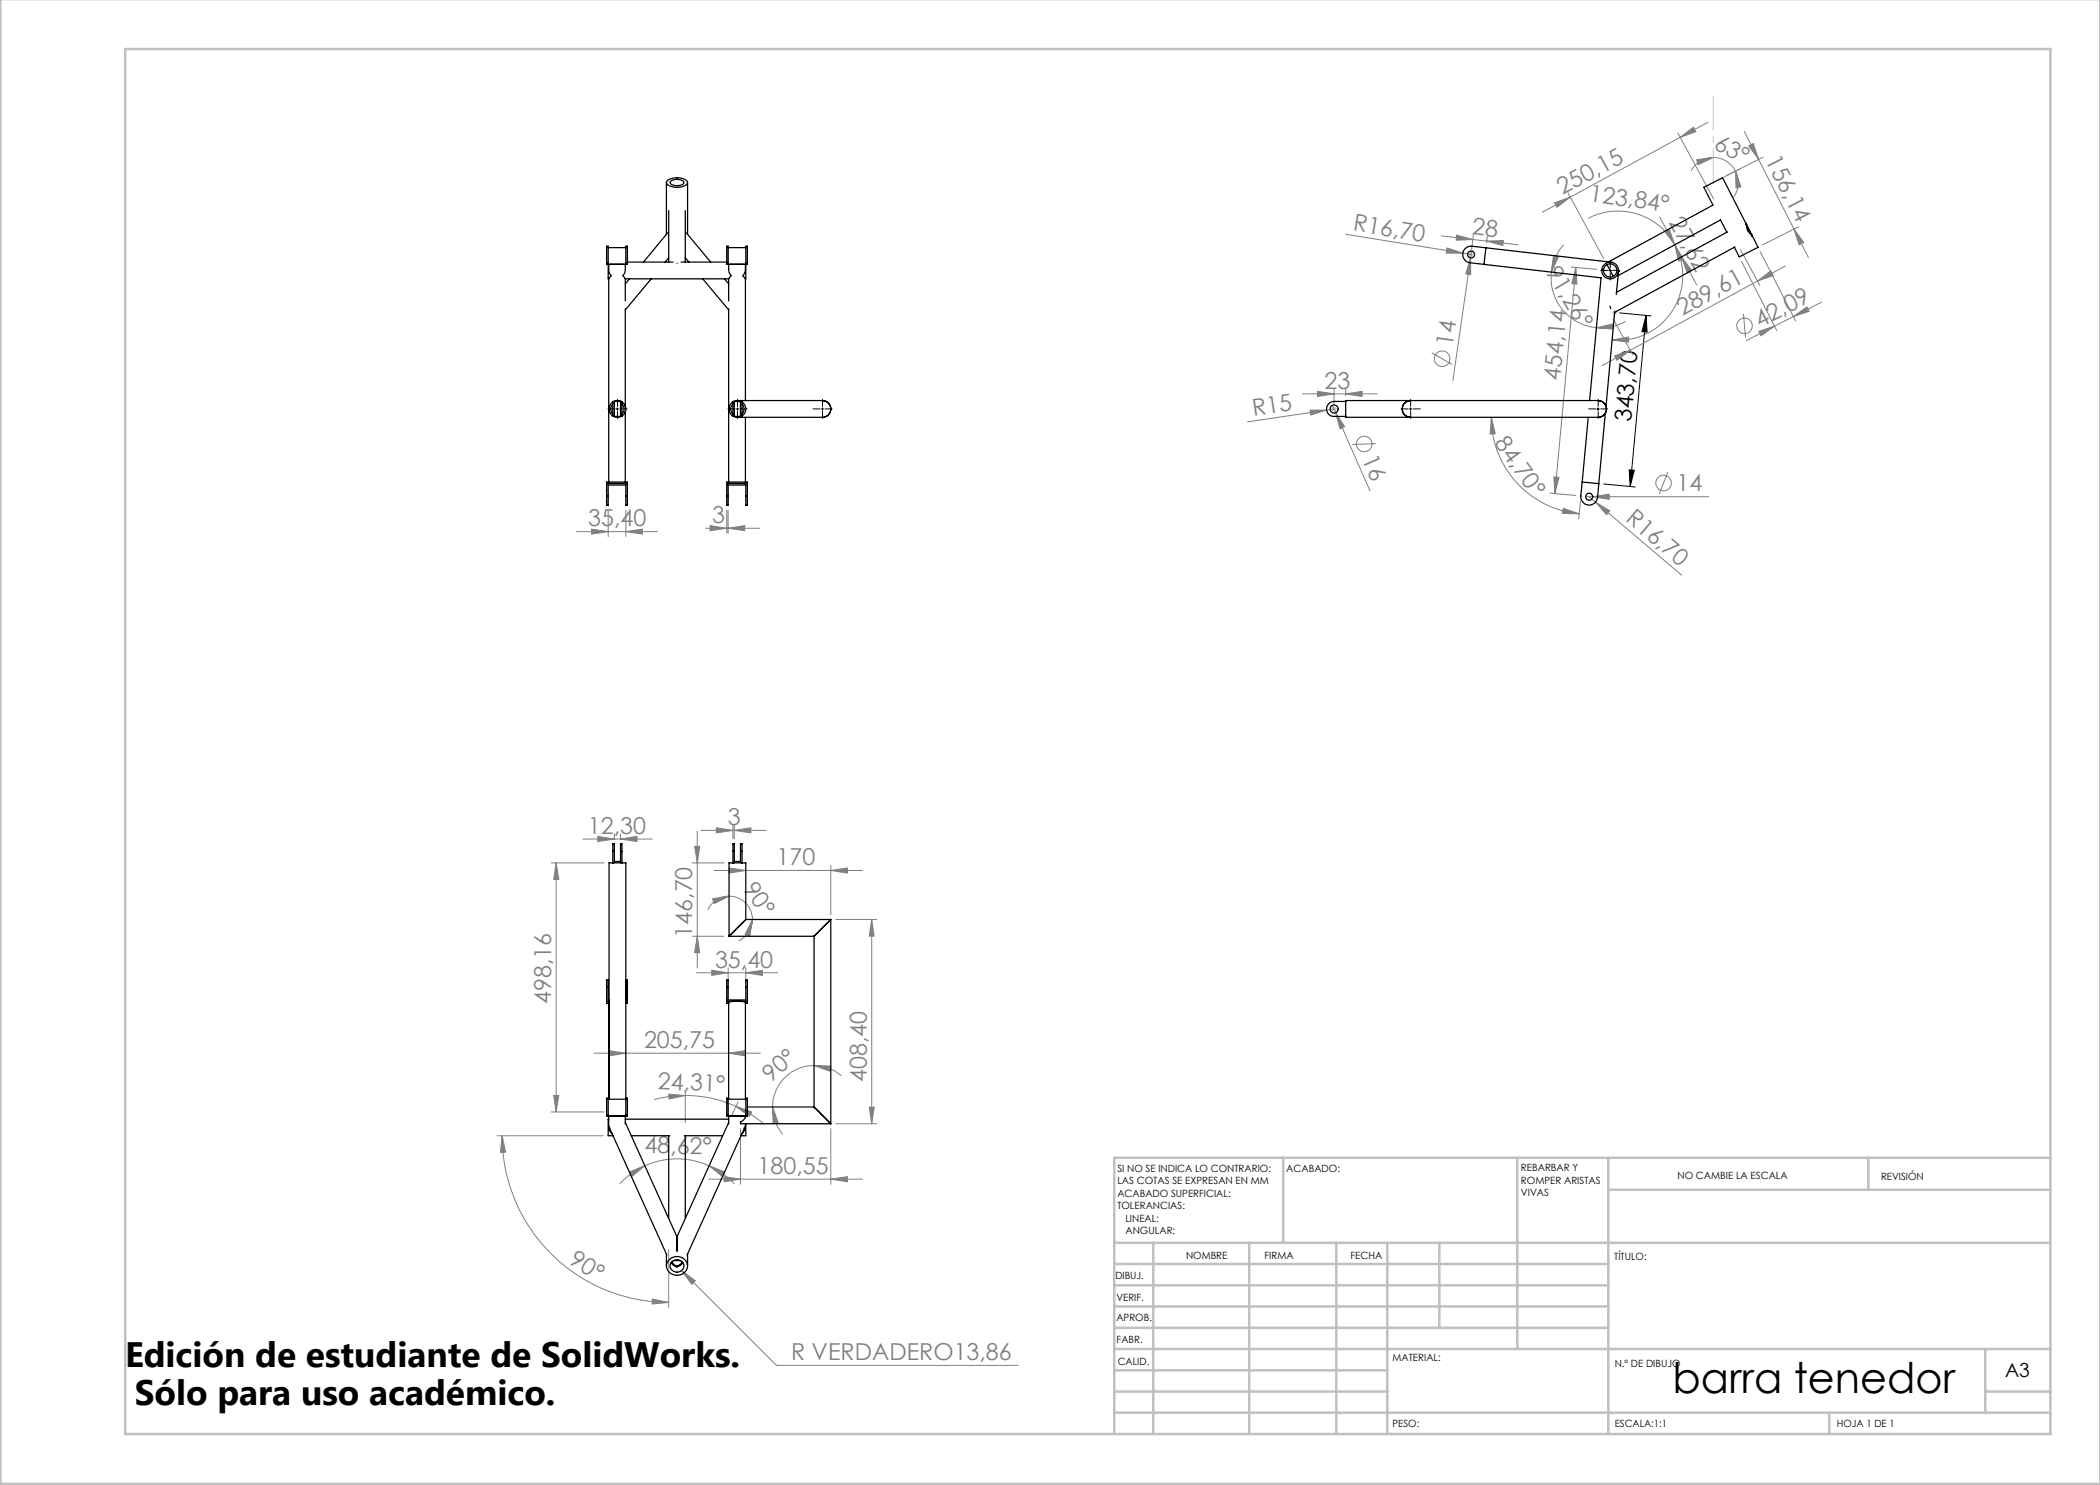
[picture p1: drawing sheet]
<svg xmlns="http://www.w3.org/2000/svg" width="420mm" height="297mm" viewBox="0 0 420 297" stroke-linecap="round" stroke-linejoin="round" font-family="sans-serif">
<g fill="none" stroke="#808080" stroke-width=".2">
<path d="M313.6 38.6l7.1 13.1M314 39.4l-5.5 3M335.6 26.6l7.1 13.2M336 27.5l2.7-2.1 .5 .9zM339.3 32l3.4-.5-3.1 1.4zM341.6 24.4l-27.6 15M342.7 31.5a5 5 0 0 1 4.4 2.8M342.7 31.5a5 5 0 0 0-4.5 2.7M347.1 34.3l1.1 3.1-1 .2zM347.1 34.3a5 5 0 0 1-.4 5.1M348.8 26.2l2.9 5.7M349.7 29.2l1-.5 1 3.2z"/>
<path d="M351.7 31.9l10 19.6M352.6 31.4l-7.8 4M269.1 46.8l23.5 3.8M288.3 47.2l6.3 .7M289.4 49.6l3.2 1h-3.4zM291.3 47l3.3 .9-3.4 .1zM292.6 50.6l1.6 .3M294.1 51.6v3.3l-.9-.1zM294.1 51.6l-3.5 24.5M294.3 50.2l-.2 1.4M294.6 47.9l2.8 .3M294.7 46.9l-.4 3"/>
<path d="M297.4 48.2l6.2 .8M297.4 48.2l3.3-.1-.1 1zM297.5 47.2l-.2 1.4M310.3 54.4a10 10 0 0 0 9 11.1M310.7 51.1l1 .3-1.4 3zM310.9 40.6l3.1-1.2-2.6 2zM312.7 49a10.4 10.4 0 0 0-2.4 5.4M314.2 53.4l5.2 .5M315.2 53.5l-4.2 45.2M315.2 53.5l.2 3.3-1-.1zM317.7 43.7a12.9 12.9 0 0 1 17.3 5.3M331.9 43.4l3.1 5.6"/>
<path d="M333 46.3l.8-.5 1.2 3.2zM335 49l1.3 2.4M335 49l1.7 2.9-1 .3zM335 49a12.9 12.9 0 0 1-12.6 19M336.3 51.4l2 2.6-.9 .5zM336.3 51.4l3 5.6M348.1 49.9l3.9 7.2M348.3 52.3l7.1 13.8M351.5 56.2l2.7-2 .4 .9zM352.1 50.4l7 13.8M357.1 53.2l-36.6 19.9M358.8 45.8l2 2.7-1 .5z"/>
<path d="M359.7 45.4l-7.2 3.6M260.5 78.8h15M263.5 78.3l3.3 .5-3.3 .5zM266.8 77.8v3M269.1 78.8l3.3-.5v1zM269.1 77.8v1.3M286.3 70.6l4.2 2.4M319.3 65.5l3.2-.7 .1 1zM322.4 68l3.3-.6v1zM322.6 63.8l3.9 7.1M322.9 71.2l3.1-1.1-2.6 2zM325.2 64.3a10.2 10.2 0 0 1-5.9 1.2"/>
<path d="M348.7 62.8l.4 4.8M351.8 66.3l3.1-1.1-2.7 2zM354.9 65.2l-5.7 2.9M358.7 63.3l-3.8 1.9M358.7 63.3l2.7-1.9 .4 .9zM364.3 60.4l-5.6 2.9M262 82h3.3l-3.2 1zM265.3 82l-15.8 2.4M266.5 81.1l.6 1.4M266.8 81.8l-1.5 .2M267.1 82.5l1.8 2.8-.9 .5zM267.1 82.5l6.9 15.7"/>
<path d="M275.2 88.7l-4.8 .2M298.3 83.5l.7 3.2-1 .1zM298.3 83.5a19.4 19.4 0 0 0 17.5 19.3M310 98.6l5.2 .5M310.8 95.4l1 .1-.8 3.2zM317.1 99.3h24.6M317.8 99.3l1.3 1.1M318.5 99.3l3.3-.5v1.1zM333.6 94.4l-1.8 4.4M115.3 106.3h16.2M118.3 105.8l3.3 .5-3.3 .5zM121.6 102v5.3"/>
<path d="M125.2 106.3l3.3-.5v1zM125.2 102v5.3M141.1 105.7h10.9M142 105.1l3.3 .6-3.3 .4zM145.3 102v4.6M145.6 105.7l3.3-.6v1zM145.6 102v4.6M312.7 101.7l3.1 1.1-3.3-.1zM316.1 100.2l-.4 3.5M319.1 100.4l2.8 1.8-.6 .7zM319.1 100.4l17.2 14.6M110.2 172.6h10.6"/>
<path d="M111.2 172.6l.6 3.3h-1.1zM111.2 172.6v49.8M116.5 167.8h14M119.6 167.3l3.3 .5-3.3 .5zM122.9 166.8v1M124.1 167.8l3.3-.5v1zM124.1 166.8v1M138.4 172.6h6.4M138.9 169.3h1l-.4 3.3zM139.5 166.2v27.4M140.2 166.1h13M142.5 179.7l3.3-.5-3 1.5z"/>
<path d="M142.8 174.1h29.7M143.3 165.6l3.3 .5-3.3 .5zM145.8 179.2a4.6 4.6 0 0 1 4.7 4.7M145.8 179.2a4.5 4.5 0 0 0-4.2 2.8M145.8 173.6l3.4 .5-3.4 .5zM146.6 165.1v2.7M146.9 166.1l3.3-.5v1zM146.9 165.1v2.7M166.2 174.1l3.3-.5v1zM166.2 173.1v9.8M138.4 187.3h6.4M139.3 194.6h16.2"/>
<path d="M139.5 187.3l.4 3.2h-1zM142.3 194.1l3.3 .5-3.3 .5zM145.6 193.6v2.9M149.2 194.6l3.3-.5v1zM149.2 193.6v2.9M150.5 183.9l-.5 3.3-1-.3zM150.5 183.9a4.7 4.7 0 0 1-2.8 4.3M167.1 183.9h8.2M174.3 183.9v40.9M174.3 183.9l.5 3.3h-1zM110.7 219.1h1.1l-.6 3.3zM118.8 210.6h33.3"/>
<path d="M121.8 210.1l3.4 .5-3.4 .6zM133.7 218.8l3.4 .3-3.3 .7zM137.1 219.1a24.2 24.2 0 0 1 10.1 2.2M137.1 219.1a21.2 21.2 0 0 0-6.3 .8M137.1 218.1v6.4M145.7 210.6l3.3-.5v1.1zM162.8 213.1l3.4 .1-.3 1zM162.8 213.1a8.3 8.3 0 0 0-8.3 8.3M162.8 213.1a8.3 8.3 0 0 1 5.5 2.1M99.4 227.2h21.2M100.4 227.2l.7 3.2-1 .1zM100.4 227.2a33.3 33.3 0 0 0 33.3 33.3"/>
<path d="M110.2 222.4h10.6M125.9 234.4l3.1-1.3-2.6 2.2zM129 233.1a15.6 15.6 0 0 1 12.8 0M129 233.1l-.5 .3a14.6 14.6 0 0 0-4.5 3.4M141.7 235.8h30.8M141.8 233.1l3.1 1.3-.5 .9zM141.8 233.1a16.2 16.2 0 0 1 5.1 3.7M144.8 235.3l3.3 .5-3.3 .6zM147.2 221.3l3.2 1.1-.5 .9zM147.2 221.3a24.3 24.3 0 0 1 5.3 3.3M147.6 220.4l-1.3 2.8M148.1 225.7v11.2"/>
<path d="M154.5 221.4l1.1 3.1-1 .3zM154.5 221.4a8.3 8.3 0 0 0 2.1 5.5M166.2 235.8l3.3-.5v1.1zM166.2 225.7v11.2M167.1 224.8h8.2M173.8 221.4h1l-.5 3.4zM130.5 259.8l3.2 .7-3.3 .3zM133.7 249.9v11.6M136.4 254.2l2.7 1.9-.7 .8zM136.4 254.2l18.9 18.9h48.4"/>
<circle cx="288.4" cy="71.7" r="1.56"/>
<circle cx="348.9" cy="65.2" r="1.55"/>
<circle cx="272.8" cy="88.8" r="1.55"/>
<circle cx="332.7" cy="96.6" r="1.56"/>
</g>
<g fill="none" stroke="#000" stroke-width=".2">
<path d="M321.8 54.1h.5M322.1 53.9v.5M323.9 62.6l6.3 .6M329.2 63.1l.2 3.3-1-.1zM329.2 63.1l-3.2 34.2M123.2 81.8h.5M123.5 81.6v.5M147.2 81.8h.5M147.5 81.6v.5M164.3 81.8h.4M164.5 81.6v.5M281.9 81.8h.5"/>
<path d="M282.1 81.6v.5M319.4 81.8h.5M319.6 81.6v.5M320.7 96.8l6.3 .6M325.8 94h1l-.8 3.3z"/>
</g>
<path d="M293.7 50.9h1M293.9 50.5l.7 .8M294.2 50.4v1M294.6 50.5l-.7 .8M322.4 62.5h1M322.6 62.1l.7 .8M322.9 62v1M323.3 62.1l-.7 .8M266.3 81.8h1M266.5 81.5l.7 .7M266.8 81.3v1M267.2 81.5l-.7 .7" fill="none" stroke="#c0c0c0" stroke-width=".2"/>
<g fill="none" stroke="#000" stroke-width=".2" stroke-dasharray="15.2 1.3 1.3 1.3">
<path d="M321.6 54.1h-1.5M322.1 53.6v-1.4M322.1 54.6v1.4M322.6 54.1h1.4M123 81.8h-1.4M123.5 81.3v-1.4M123.5 82.3v1.4M124 81.8h1.4M147 81.8h-1.4M147.5 81.3v-1.4M147.5 82.3v1.4M148 81.8h1.4"/>
<path d="M164 81.8h-1.4M164.5 81.3v-1.4M164.5 82.3v1.4M165 81.8h1.4M281.6 81.8h-1.4M282.1 81.3v-1.4M282.1 82.3v1.4M282.6 81.8h1.5M319.1 81.8h-1.4M319.6 81.3v-1.4M319.6 82.3v1.4M320.1 81.8h1.5"/>
</g>
<path d="M342.7 36.5v-17.3" fill="none" stroke="#c0c0c0" stroke-width=".2" stroke-dasharray="15.2 1.3 1.3 1.3" stroke-dashoffset="8.5"/>
<g fill="none" stroke="#c0c0c0" stroke-width=".5">
<path d="M.1 -.1v296.9h419.9M25 9.8h385.1v277h-385.1zM256.6 231.6v17M303.5 231.6v38.2M321.7 231.6v55.2M321.7 237.9h88.4M373.7 231.6v6.3M410.1 231.6h-187.3v55.2M222.8 248.6h187.3M222.8 257.1h98.9M222.8 252.8h98.9M230.6 248.6v38.2"/>
<path d="M249.8 248.6v38.2M267.3 248.6v38.2M277.5 248.6v38.2M287.9 248.6v17M222.8 265.6h98.9M222.8 261.3h98.9M222.8 278.3h54.7M222.8 274.1h54.7M222.8 269.8h187.3M397.1 278.3h13M397.1 269.8v12.7M222.8 282.5h187.3"/>
<path d="M365.9 282.5v4.3"/>
</g>
<path d="M329.2 63.1l.2 3.3-1-.1zM325.8 94h1l-.8 3.3z" fill="#000"/>
<g fill="#808080">
<path d="M289.4 49.6l3.2 1h-3.4z"/>
<path d="M262 82h3.3l-3.2 1z"/>
<path d="M294.1 51.6v3.3l-.9-.1z"/>
<path d="M267.1 82.5l1.8 2.8-.9 .5z"/>
<path d="M319.1 100.4l2.8 1.8-.6 .7z"/>
<path d="M318.5 99.3l3.3-.5v1.1z"/>
<path d="M347.1 34.3l1.1 3.1-1 .2zM339.3 32l3.4-.5-3.1 1.4z"/>
<path d="M263.5 78.3l3.3 .5-3.3 .5zM269.1 78.8l3.3-.5v1z"/>
<path d="M291.3 47l3.3 .9-3.4 .1zM297.4 48.2l3.3-.1-.1 1z"/>
<path d="M358.8 45.8l2 2.7-1 .5zM349.7 29.2l1-.5 1 3.2z"/>
<path d="M150.5 183.9l-.5 3.3-1-.3zM142.5 179.7l3.3-.5-3 1.5z"/>
<path d="M322.4 68l3.3-.6v1zM335 49l1.7 2.9-1 .3z"/>
<path d="M147.2 221.3l3.2 1.1-.5 .9zM133.7 218.8l3.4 .3-3.3 .7z"/>
<path d="M141.8 233.1l3.1 1.3-.5 .9zM125.9 234.4l3.1-1.3-2.6 2.2z"/>
<path d="M166.2 174.1l3.3-.5v1zM145.8 173.6l3.4 .5-3.4 .5zM146.9 166.1l3.3-.5v1zM143.3 165.6l3.3 .5-3.3 .5z"/>
<path d="M118.3 105.8l3.3 .5-3.3 .5zM125.2 106.3l3.3-.5v1zM142 105.1l3.3 .6-3.3 .4zM145.6 105.7l3.3-.6v1zM144.8 235.3l3.3 .5-3.3 .6zM166.2 235.8l3.3-.5v1.1zM121.8 210.1l3.4 .5-3.4 .6zM145.7 210.6l3.3-.5v1.1zM142.3 194.1l3.3 .5-3.3 .5zM149.2 194.6l3.3-.5v1zM119.6 167.3l3.3 .5-3.3 .5zM124.1 167.8l3.3-.5v1zM136.4 254.2l2 2.7 .7-.8z"/>
<path d="M358.7 63.3l2.7-1.9 .4 .9zM351.8 66.3l3.1-1.1-2.7 2z"/>
<path d="M322.9 71.2l3.1-1.1-2.6 2zM351.5 56.2l2.7-2 .4 .9z"/>
<path d="M336 27.5l2.7-2.1 .5 .9zM310.9 40.6l3.1-1.2-2.6 2z"/>
<path d="M162.8 213.1l3.4 .1-.3 1zM154.5 221.4l1.1 3.1-1 .3z"/>
<path d="M315.2 53.5l.2 3.3-1-.1zM310.8 95.4l1 .1-.8 3.2z"/>
<path d="M173.8 221.4h1l-.5 3.4zM174.3 183.9l.5 3.3h-1z"/>
<path d="M138.9 169.3h1l-.4 3.3zM139.5 187.3l.4 3.2h-1zM111.2 172.6l.6 3.3h-1.1zM110.7 219.1h1.1l-.6 3.3z"/>
<path d="M333 46.3l.8-.5 1.2 3.2zM336.3 51.4l2 2.6-.9 .5z"/>
<path d="M310.7 51.1l1 .3-1.4 3zM319.3 65.5l3.2-.7 .1 1z"/>
<path d="M298.3 83.5l.7 3.2-1 .1zM312.7 101.7l3.1 1.1-3.3-.1z"/>
<path d="M100.4 227.2l.7 3.2-1 .1zM130.5 259.8l3.2 .7-3.3 .3z"/>
</g>
<g fill="none" stroke="#000" stroke-width=".25">
<path d="M133.3 36.5v10.4M133.6 36a3.5 3.5 0 0 1 3.8 .3 .91 .91 0 0 1-.9 1l-1.6 .1a1.41 1.41 0 0 1-1.6-1zM134.2 36.2a2.06 2.06 0 0 1 2.6 .2 1.04 1.04 0 0 1-1.3 .7h-.4a.77 .77 0 0 1-1-.8zM137.5 36.5v10.4M121.3 52.6v-3.4h.3v3.4M121.3 52.6h.3M121.3 52.6v.3h4.2v-.3M121.6 52.9v2.9h.1M121.6 52.6v.2h3.6v-.2M121.6 49.5h3.6M121.7 52.9v1.3l.5 .9-.5 .7M121.7 55.8v40.6"/>
<path d="M125.1 52.9l-.1 1.5-.4 .7 .5 .7M125.1 55.8v4.4M125.1 55.8h20.6M125.2 52.6v-3.4h.3v3.4M125.2 52.6h.3M125.5 52.4h9.1M125.9 55.8l-.8 1M130.2 55.8l-5.1 6.2M133.5 46.6l-4.8 5.8M133.7 42.1v10.3M133.7 51.6l-.7 .8M135.4 52.6h.1"/>
<path d="M136.2 52.4h9.1M137.1 42.1v10.3M137.1 51.6l.7 .8M137.3 46.6l4.8 5.8M140.5 55.8l5.2 6.2M144.9 55.8l.8 1M145.3 52.6v-3.4h.3v3.4M145.3 52.6h.3M145.3 52.6v.3h4.2v-.3M145.6 52.6v.2h3.6v-.2M145.6 49.5h3.6M145.7 52.9v1.1l.2 .6a.65 .65 0 0 1-.2 1.1v.1"/>
<path d="M145.7 55.8v4.4M149.1 52.9l-.1 1.3-.4 .9 .5 .7M149.1 55.8v24.3M149.2 52.6v-3.4h.3v3.4M149.2 52.9l-.1 2.9M149.2 52.6h.3M296.8 52.9l23.4 2.7-2.3 24.5M297.2 49.6l-2.8-.4a1.67 1.67 0 0 0-1.8 1.5 1.67 1.67 0 0 0 1.4 1.9l2.8 .3M297.2 49.6l24.8 2.8M297.2 49.6l-.4 3.3M320.4 54h.1M321.4 52.9l1.3 2.4"/>
<path d="M322 52.4h.1M323.7 54.3h.1M323.7 54.3l-.4 4.6M345.4 46.5l-1.3-2.5-20.5 11.1M345.5 46.4l-22.2 12.1M346.9 49.5l.9 1.9 3.8-1.9-7.1-13.9-3.7 1.9 1.8 3.5-20.9 11.4M347 49.4l-24.1 13.1M349.1 44.6l.5 1.1 .9 1.6a3.7 3.7 0 0 1-1.4-2.7zM125.1 61.8v19.5M145.7 61.8v34.6M321.9 61.2l.3 .5M322.9 62.4l-1.7 18.8"/>
<path d="M121.3 99.2v1.8h.3v-1.8M121.3 99.2h.3M121.3 99.2v-2.8h4.2v2.8M121.6 99.2v-2.5h3.6v2.5M121.6 97h3.6M122.6 80.3h1.8v3h-1.8zM122.6 80.4a1.68 1.68 0 0 0 0 2.8M122.6 80.8a1.41 1.41 0 0 0 0 2M122.8 80.3l.7-.2 .7 .2M122.8 83.3l.5 .2 .9-.2M122.9 80.3v3M124.1 80.3v3"/>
<path d="M124.4 80.4a1.63 1.63 0 0 1 0 2.8M124.4 80.8a1.32 1.32 0 0 1 0 2M125.1 82.3v14.1M125.2 99.2v1.8h.3v-1.8M125.2 99.2h.3M145.3 99.2v1.8h.3v-1.8M145.3 99.2v-2.8h4.2v2.8M145.3 99.2h.3M145.6 99.2v-2.5h3.6v2.5M145.6 97h3.6M146.6 80.3h1.8v3h-1.8zM146.6 80.4a1.64 1.64 0 0 0 0 2.8"/>
<path d="M146.6 80.8a1.32 1.32 0 0 0 0 2M146.8 80.3l.7-.2 .7 .2M146.8 83.3l.5 .2 .9-.2M146.9 80.3v3M147.5 83.5h17M147.5 80.1h17M148.1 80.3v3M148.4 80.4a1.68 1.68 0 0 1 0 2.8M148.4 80.9a1.36 1.36 0 0 1 0 1.9M149.1 83.5v12.9M149.2 99.2v1.8h.3v-1.8M149.2 99.2h.3"/>
<path d="M164.5 80.1a1.68 1.68 0 0 1 1.7 1.7 1.68 1.68 0 0 1-1.7 1.7M269.1 80.3h-2.3a1.5 1.5 0 0 0-1.5 1.5 1.5 1.5 0 0 0 1.5 1.5h2.3M269.1 80.3v3M269.1 83.3v.2h50.5M281 80.6a1.66 1.66 0 0 0-.4 1.8 1.66 1.66 0 0 0 1.5 1.1 1.68 1.68 0 0 1-1.6-1.7 1.68 1.68 0 0 1 1.6-1.7l-.6 .2zM316.4 96.4l-.2 2.8a1.68 1.68 0 0 0 1.5 1.8 1.68 1.68 0 0 0 1.8-1.5l.3-2.8M316.4 96.4l3.4 .3M317.6 83.5l-1.2 12.9M319.6 80.1a1.68 1.68 0 0 1 1.7 1.7 1.68 1.68 0 0 1-1.7 1.7M319.6 80.1h-50.5v.2M321.1 82.7l-1.3 14M122.6 170.3v-1.5h.3v1.5"/>
<path d="M122.6 172.6h1.8M122.6 172.6h-.8v47.2M122.6 170.3h.3M122.6 170.3v2.3M122.9 170.3v2h1.2v-2M124.1 170.3v-1.5h.3v1.5M124.1 170.3h.3M124.4 172.6h.8v47.2h-3.6M124.4 170.3v2.3M146.6 170.3v-1.5h.3v1.5M146.6 172.6h1.8M146.6 172.6h-.8v14.7"/>
<path d="M146.6 170.3h.3M146.6 170.3v2.3M146.9 170.3v2h1.2v-2M148.1 170.3v-1.5h.3v1.5M148.1 170.3h.3M148.4 172.6h.8v11.3M148.4 170.3v2.3M121.3 197.5v-1.5h.3v1.5M121.3 197.5v3.2h.4M121.3 197.5h.3M121.6 197.5v2.5h.2M125.2 200h.1"/>
<path d="M125.2 196h.3v1.5h-.3zM125.5 197.5v3.2h-.3M145.3 197.5v-1.5h.3v1.5M145.3 197.5v3.2h.4M145.3 197.5h.3M145.6 197.5v2.5h3.6v-2.5M145.8 187.3h17M149.2 197.5v-1.5h.3v1.5M149.2 183.9l-3.4 3.4M149.2 183.9h17M149.2 197.5h.3M149.5 197.5v3.2h-.4"/>
<path d="M162.8 187.3v34.1M166.2 183.9l-3.4 3.4M166.2 183.9v40.9M121.3 200.3h.5M121.8 200.4l-.1 19.4M125.2 200.3h.3M145.3 200.3h4.2M145.6 219.8h3.6M145.7 219.8v-19.4l1.1-.1 2.3 .1v19.4M121.3 223v-3.4h.3v3.4M121.3 223v.2h4.2v-.2M121.3 223h.3"/>
<path d="M121.6 223v.2M121.7 223.2v2.2a1.81 1.81 0 0 0 .7 1.4M121.7 223.8h-.1v3.4h1M121.8 225.4l.2 .2M121.8 225.5l11.6 25.5M125.1 223.2v1.6M125.1 223.8h20.6M125.1 224.5l10.3 22.9M125.2 223v-3.4h.3v3.4M125.2 223v.2M125.2 223h.3M126.3 227.2h7.6"/>
<path d="M133.7 227.2v16.5M136.9 227.2h7.6M137.1 227.2v16.5M145.3 223v-3.4h.3v3.4M145.3 223v.2h4.2v-.2M145.3 223h.3M145.6 223v.2M145.7 223.2v1.6M145.7 224.5l-10.3 22.9M148.9 225.5l-11.5 25.5M149 225.4l-.2 .2M149.1 224.8a2.33 2.33 0 0 1-.5 1.8l-.2 .2"/>
<path d="M149.1 223.2v.2M149.2 223v-3.4h.3v3.4M149.2 223a1.61 1.61 0 0 1-1.1 1.4v.4h18.1M149.2 224.8v2.4h-1M149.2 223h.3M149.5 221.4h13.3M162.8 221.4l3.4 3.4M133.3 250.8v2.4M133.7 252.1a2.1 2.1 0 0 1 2.5-.6 2.1 2.1 0 0 1 1.2 2.2 2.13 2.13 0 0 1-2.3 1.3 2.13 2.13 0 0 1-1.8-2.1zM134.2 252.5l.4 .5 .8 .4M134.3 252.4a1.36 1.36 0 0 1 1.7-.3 1.36 1.36 0 0 1 .7 1.6 1.39 1.39 0 0 1-1.7 .6 1.39 1.39 0 0 1-.9-1.5zM134.4 252.4l.5 .6 .5 .2"/>
<path d="M135.4 247.4v2.8zM135.4 252.1h-.7M135.4 252.1h.7M135.4 252v.1M135.4 253.2v.2M136.4 252.4l-.3 .4-.7 .4M136.6 252.5l-.5 .5-.7 .4M137.5 250.8v2.4"/>
<circle cx="294.2" cy="50.9" r=".7"/>
<circle cx="322" cy="54.1" r="1.33"/>
<circle cx="322" cy="54.1" r="1.67"/>
<circle cx="266.8" cy="81.8" r=".8"/>
<circle cx="317.8" cy="99.3" r=".7"/>
</g>
<text font-size="8.5" x="334.5" y="278.5">barra tenedor</text>
<g font-size="7.1">
<text x="25" y="273.3">Edición de estudiante de SolidWorks.</text>
<text x="26.9" y="281">Sólo para uso académico.</text>
</g>
<g font-size="4.7" fill="#808080">
<text x="342.6" y="29.5" transform="rotate(30 342.6 29.5)">63°</text>
<text x="353" y="32.1" transform="rotate(63 353 32.1)">156,14</text>
<text x="312.5" y="39.1" transform="rotate(-29 312.5 39.1)">250,15</text>
<text x="317.7" y="40.2" transform="rotate(8 317.7 40.2)">123,84°</text>
<text x="270.5" y="46.1" transform="rotate(9 270.5 46.1)">R16,70</text>
<text x="294.3" y="46.8" transform="rotate(7 294.3 46.8)">28</text>
<text x="333.7" y="44.5" transform="rotate(61 333.7 44.5)">27,62</text>
<text x="309.1" y="54.4" transform="rotate(59 309.1 54.4)">91,26°</text>
<text x="336.5" y="63.2" transform="rotate(-29 336.5 63.2)">289,61</text>
<text x="352" y="65.5" transform="rotate(-27 352 65.5)">42,09</text>
<text x="290.5" y="69.4" transform="rotate(-82 290.5 69.4)">14</text>
<text x="264.9" y="77.7">23</text>
<text x="312.1" y="76.2" transform="rotate(-85 312.1 76.2)">454,14</text>
<text x="250.7" y="83.2" transform="rotate(-8 250.7 83.2)">R15</text>
<text x="298.8" y="88.7" transform="rotate(54 298.8 88.7)">84,70°</text>
<text x="272.3" y="91.8" transform="rotate(66 272.3 91.8)">16</text>
<text x="335.3" y="98.3">14</text>
<text x="117.7" y="105.3">35,40</text>
<text x="142.4" y="104.6">3</text>
<text x="324.9" y="104.1" transform="rotate(40 324.9 104.1)">R16,70</text>
<text x="117.6" y="166.8">12,30</text>
<text x="145.6" y="165">3</text>
<text x="155.3" y="173.1">170</text>
<text x="148.5" y="177.7" transform="rotate(55 148.5 177.7)">90°</text>
<text x="138.4" y="187.5" transform="rotate(-90 138.4 187.5)">146,70</text>
<text x="143" y="193.5">35,40</text>
<text x="110.2" y="200.8" transform="rotate(-90 110.2 200.8)">498,16</text>
<text x="128.8" y="209.6">205,75</text>
<text x="131.5" y="217.8" transform="rotate(3 131.5 217.8)">24,31°</text>
<text x="154.1" y="216.5" transform="rotate(-40 154.1 216.5)">90°</text>
<text x="173.3" y="216.4" transform="rotate(-90 173.3 216.4)">408,40</text>
<text x="128.9" y="230.7" transform="rotate(1 128.9 230.7)">48,62°</text>
<text x="151.5" y="234.8">180,55</text>
<text x="113.6" y="252.6" transform="rotate(32 113.6 252.6)">90°</text>
<text x="158.2" y="272.1">R VERDADERO13,86</text>
</g>
<text font-size="4.7" x="326.2" y="84.5" transform="rotate(-85 326.2 84.5)">343,70</text>
<text font-size="3.9" x="401" y="275.4">A3</text>
<g font-size="2">
<text x="223.5" y="234.4">SI NO SE INDICA LO CONTRARIO:</text>
<text x="223.5" y="236.9">LAS COTAS SE EXPRESAN EN MM</text>
<text x="223.5" y="239.4">ACABADO SUPERFICIAL:</text>
<text x="257.2" y="234.4">ACABADO:</text>
<text x="304.2" y="234.3">REBARBAR Y</text>
<text x="304.2" y="236.8">ROMPER ARISTAS</text>
<text x="304.2" y="239.3">VIVAS</text>
<text x="335.5" y="235.8">NO CAMBIE LA ESCALA</text>
<text x="376.2" y="236">REVISIÓN</text>
<text x="223.5" y="241.9">TOLERANCIAS:</text>
<text x="225.1" y="244.4">LINEAL:</text>
<text x="225.1" y="246.9">ANGULAR:</text>
<text x="237.2" y="251.8">NOMBRE</text>
<text x="252.9" y="251.7">FIRMA</text>
<text x="270.1" y="251.7">FECHA</text>
<text x="223.1" y="255.9">DIBUJ.</text>
<text x="322.8" y="252">TÍTULO:</text>
<text x="223.3" y="260.1">VERIF.</text>
<text x="223.3" y="264.2">APROB.</text>
<text x="223.3" y="268.6">FABR.</text>
<text x="223.5" y="272.9">CALID.</text>
<text x="278.5" y="272.3">MATERIAL:</text>
<text x="323" y="273.4">N.º DE DIBUJO</text>
<text x="278.5" y="285.3">PESO:</text>
<text x="323" y="285.4">ESCALA:1:1</text>
<text x="367.4" y="285.4">HOJA 1 DE 1</text>
</g>
</svg>
